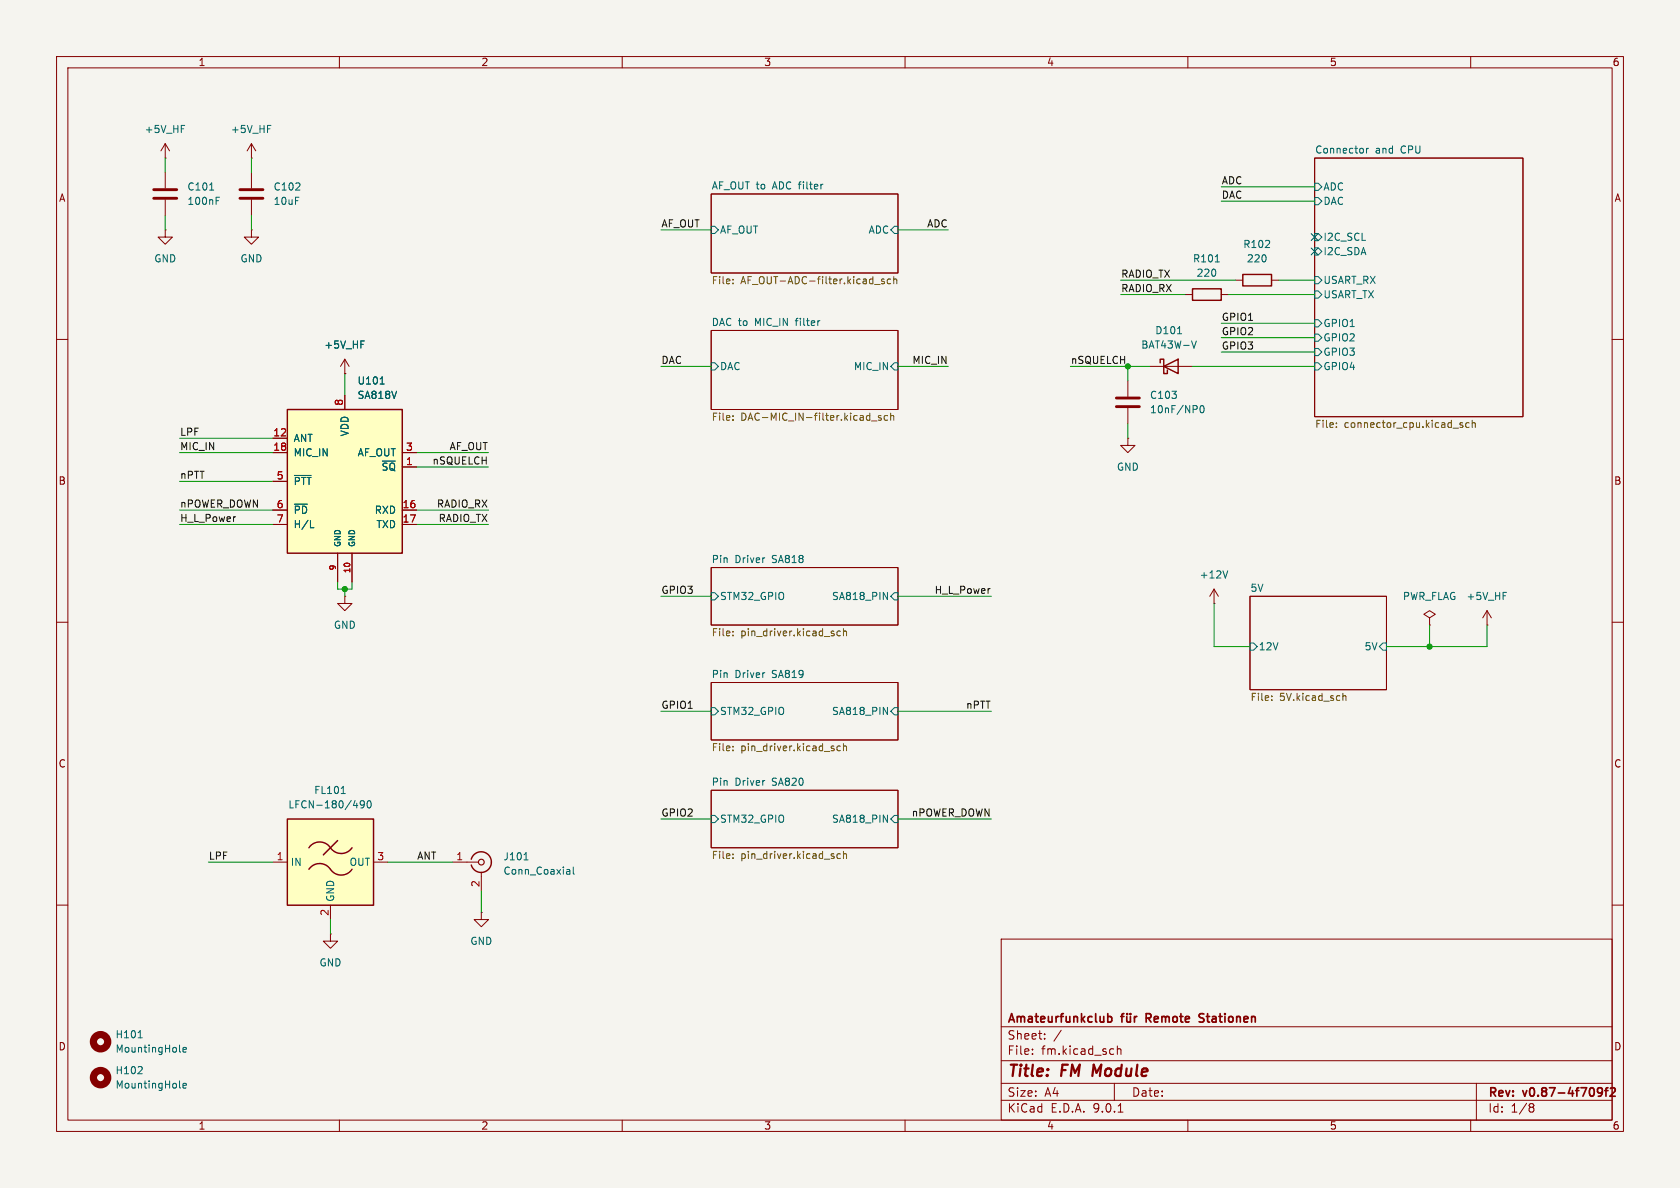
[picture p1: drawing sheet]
<svg xmlns="http://www.w3.org/2000/svg" width="297mm" height="210mm" viewBox="0 0 297 210" stroke-linecap="round" stroke-linejoin="round" font-family="sans-serif">
<path d="M0 0h297v210h-297z" fill="#f5f4ef" stroke="#f5f4ef" stroke-width=".18"/>
<g fill="none" stroke="#840000" stroke-width=".18">
<path d="M10 10h277v190h-277zM12 12h273v186h-273zM60 10v2M110 10v2M160 10v2M210 10v2M260 10v2M125.7 34.3h33v14h-33zM232.4 27.9h36.8v45.8h-36.8zM125.7 58.4h33v14h-33zM209.5 52.1h1.3M215.9 52.1h1.3"/>
<path d="M10 60h2M61 66h.1M61 63.5l-.8 1.3M61 63.5l.7 1.3M61 63.5v2.5M285 60h2M10 110h2M125.7 100.3h33v10.2h-33zM221 105.4h24.1v16.5h-24.1zM252.7 109.2l1-.6-1-.6-1 .6 1 .6v1.3M252.7 110.5h.1M262.9 110.5h.1"/>
<path d="M262.9 108l-.8 1.2M262.9 108l.8 1.2M262.9 108v2.5M285 110h2M125.7 120.7h33v10.1h-33zM125.7 139.7h33v10.2h-33zM10 160h2M177 166h108v32h-108zM285 160h2M60 198v2M110 198v2M160 198v2"/>
<path d="M177 194.5h108M177 191.5h108M177 187.5h108M177 181.5h108M182.5 186.3v.1M182.5 185.5v.1M184.7 183.6v.1M184.7 182.8v.1M187.6 182.1l-1.3 2M196.7 185.4l.2 .1M196.9 186.3l-.2 .1M197 191.5v3"/>
<path d="M197.5 184.9v1.5M197.5 185.5l.2-.1 .4 .1 .1 .9M197.7 196.6h.8M210 198v2M260 198v2M261 191.5v6.5M270.6 195.1l.4 .1 .2 .2-.3 .3M270.6 195.7h.3M270.9 195.7l.2 .2 .1 .4-.2 .2-.4 .1"/>
</g>
<g fill="none" stroke="#840000" stroke-width=".3">
<path d="M195.8 179.8l.5-.1 .3 .3v.4l-.2 .2h-.6M198.1 179.7h.6M198.7 179.2l-.4 .2v1.3M199.2 179.7l.1 .9 .3 .1 .2-.2M199.3 179.2v.1M199.8 179.2v.1M199.8 179.7v1M200.6 179.7v1M201 179.7l-.3 .1-.1 .2M202.6 180h.6M203.2 179.2h-.6v1.5M212.8 179.3l-.5-.1-.3 .3 .1 .3 .6 .2"/>
<path d="M212 180.6h.7M283.1 192.4h.1a1.26 1.26 0 0 1-.1 1.2M283.3 192.9l-.2 .2M283.7 192.8h.6M284.3 192.3l-.4 .2v1.3M284.7 192.4l.6-.1 .2 .1 .1 .3-1 1.1h1"/>
</g>
<path d="M193.4 188.2l-.3 2" fill="none" stroke="#840000" stroke-width=".4"/>
<g fill="none" stroke="#006464" stroke-width=".18">
<path d="M145.4 32.6h.1M232.4 32.4h.6l.7 .6-.7 .7h-.6zM232.4 34.9h.6l.7 .7-.7 .6h-.6zM241.6 26.2v.9M241.9 26.2l-.3 .3M125.7 40h.7l.6 .6-.6 .7h-.7zM144.8 56.7h.1M157.5 40.6l.6-.6h.6v1.3h-.6zM214.8 46.3h.8M232.4 41.3h.6l.7 .6-.7 .6h-.6zM232.4 43.8h.6l.7 .7-.7 .6h-.6zM232.4 48.9h.6l.7 .6-.7 .7h-.6z"/>
<path d="M232.4 51.4h.6l.7 .7-.7 .6h-.6zM232.4 56.5h.6l.7 .7-.7 .6h-.6zM232.4 59.1h.6l.7 .6-.7 .6h-.6zM63.8 60.3h.6M125.7 64.1h.7l.6 .7-.6 .6h-.7zM157.5 64.8l.6-.7h.6v1.3h-.6zM232.4 61.6h.6l.7 .6-.7 .7h-.6zM232.4 64.1h.6l.7 .7-.7 .6h-.6zM125.7 104.8h.7l.6 .6-.6 .6h-.7zM156.2 104.7l.7 1.3v-1.3M158.1 104.8h.6v1.2h-.6l-.6-.6zM221 113.7h.6l.6 .6-.6 .6h-.6z"/>
<path d="M244.5 113.7h.6v1.2h-.6l-.7-.6zM265.7 104.7h.6M125.7 125.1h.7l.6 .6-.6 .7h-.7zM156.2 125l.7 1.3v-1.3M158.1 125.1h.6v1.3h-.6l-.6-.7zM125.7 144.1h.7l.6 .7-.6 .6h-.7zM156.2 144.1l.7 1.3v-1.3M157.5 144.8l.6-.7h.6v1.3h-.6zM24.4 189.8h.7M24.4 183.5h.7M25.1 188.7v.4M31.7 185.8l.2 .2"/>
<path d="M31.7 192.2l.2 .1M32.3 185.6l.6-.1v-.3h-.4l-.2 .1 .1 .6h.5M32.3 191.9l.6-.1v-.2l-.4-.1-.2 .2 .1 .6h.5"/>
</g>
<g fill="none" stroke="#725600" stroke-width=".18">
<path d="M129.6 49.4v.1M129.6 50v.2M154.6 50.3h1M156.3 49.4l-.3-.1-.2 .2 .1 .2 .4 .1v.3h-.5M157.5 49.4l-.4-.1-.2 .3 .1 .5h.5M158 48.9v1.3M158 49.4l.2-.1 .3 .1v.8M129.6 73.5v.1M129.6 74.2v.1M154.1 74.4h.9M155.8 73.5h-.3l-.2 .1v.2l.5 .1v.3h-.5M156.9 73.5h-.3l-.3 .2 .1 .5h.5"/>
<path d="M157.5 73.6l.1-.1h.3l.1 .8M157.5 73v1.3M236.3 75.4v.2M236.3 74.8v.1M258.1 75l.5 .3-.1 .3-.4-.1M258.6 74.8l-.3-.1-.2 .2M259.7 74.8l-.3-.1-.3 .3 .1 .5h.5M260.3 74.8l.2-.1 .3 .1v.8M260.3 74.3v1.3M129.6 111.6v.1M129.6 112.3v.1M148.6 111.6h-.4l-.2 .2 .1 .5h.5"/>
<path d="M149.1 111.1v1.3M149.1 111.7l.2-.1h.3l.1 .8M129.6 132.6v.1M129.6 131.9v.2M148.6 131.9h-.4l-.2 .2 .1 .6h.5M149.1 132l.2-.1h.3l.1 .8M149.1 131.4v1.3M224.8 123.7v.1M224.8 123v.2M237.4 122.6v1.2M237.4 123.1l.2-.1h.3l.1 .8M129.6 151v.1"/>
<path d="M129.6 151.6v.2M148.6 151l-.4-.1-.2 .3 .1 .5h.5M149.1 150.5v1.3M149.1 151l.2-.1 .3 .1 .1 .8"/>
</g>
<path d="M210.8 51.1h5.1v2h-5.1z" fill="none" stroke="#840000" stroke-width=".25"/>
<g fill="none" stroke="#840000" stroke-width="1.3">
<circle cx="17.8" cy="190.5" r="1.27"/>
<circle cx="17.8" cy="184.1" r="1.27"/>
</g>
<path d="M50.8 72.4h20.3v25.4h-20.3z" fill="#ffffc2"/>
<path d="M219.7 48.5h5.1v2h-5.1zM50.8 72.4h20.3v25.4h-20.3zM205.1 64.1v-.6h.6v2.5h.7v-.6M205.7 64.8l2.6-1.3v2.5z" fill="none" stroke="#840000" stroke-width=".25"/>
<g fill="none" stroke="#840000" stroke-width=".18">
<path d="M29.2 27.9h.1M29.2 25.4l-.8 1.3M29.2 25.4l.8 1.3M29.2 25.4v2.5M29.2 30.5v2.8M29.2 35.3v2.8M29.2 40.6v1.3h1.3l-1.3 1.3-1.3-1.3h1.3M29.2 40.6h.1M218.4 49.5h1.3M224.8 49.5h1.3M48.3 77.5h2.5M61 69.9v2.5"/>
<path d="M199.4 77.5v1.2h1.3l-1.3 1.3-1.3-1.3h1.3M199.4 77.5h.1M199.4 67.3v2.8M199.4 72.1v2.8M203.2 64.8h7.6M48.3 80h2.5M48.3 85.1h2.5M48.3 90.2h2.5M48.3 92.7h2.5M59.7 97.8v5.1M62.2 97.8v5.1M71.1 80h2.6"/>
<path d="M71.1 90.2h2.6M71.1 92.7h2.6M71.1 82.6h2.6M61 105.4v1.3h1.2l-1.2 1.3-1.3-1.3h1.3M61 105.4h.1M214.6 106.7h.1M214.6 104.1l-.7 1.3M214.6 104.1l.8 1.3M214.6 104.1v2.6M58.4 165.1v1.3h1.3l-1.3 1.2-1.3-1.2h1.3M58.4 165.1h.1"/>
</g>
<path d="M32.1 22.2h.6M37.1 33.6h.7M38.2 35.5h.4M38.2 34.9h.6M208.2 59h.7M67.2 67.9h.7M211.5 60.3l-.4 1.2M212.3 71.8l.1-.1a.68 .68 0 0 1 .5 .6 .68 .68 0 0 1-.5 .7 .84 .84 0 0 1-.1-1.2zM52 84h3M52 89.1h2.3M54.9 93.3h.6M217 100.9l-.4 1.3" fill="none" stroke="#006464" stroke-width=".18"/>
<path d="M27.2 35.1h4M27.2 33.5h4M197.4 71.9h4M197.4 70.4h4" fill="none" stroke="#840000" stroke-width=".51"/>
<path d="M50.8 144.8h15.2v15.2h-15.2z" fill="#ffffc2"/>
<path d="M50.8 144.8h15.2v15.2h-15.2zM54.6 149.9a2.35 2.35 0 0 1 4.1 .3 2.29 2.29 0 0 0 3.5-.3M54.6 153.7a2.35 2.35 0 0 1 4.1 .3 2.29 2.29 0 0 0 3.5-.3M59.7 148.6l-2.6 2.5M83.3 151.9a1.81 1.81 0 0 1 2.8-1 1.81 1.81 0 0 1 0 3 1.81 1.81 0 0 1-2.8-1" fill="none" stroke="#840000" stroke-width=".25"/>
<g fill="none" stroke="#840000" stroke-width=".18">
<path d="M44.4 27.9h.1M44.4 25.4v2.5M44.4 30.5v2.8M44.4 35.3v2.8M44.4 25.4l-.7 1.3M44.4 25.4l.8 1.3M44.4 40.6v1.3h1.3l-1.3 1.3-1.2-1.3h1.2M44.4 40.6h.1M48.3 77.5h2.5M61 66h.1M61 69.9v2.5M48.3 80h2.5"/>
<path d="M48.3 85.1h2.5M48.3 90.2h2.5M48.3 92.7h2.5M59.7 97.8v5.1M62.2 97.8v5.1M71.1 80h2.6M71.1 90.2h2.6M71.1 92.7h2.6M71.1 82.6h2.6M48.3 152.4h2.5M66 152.4h2.6M80 152.4h4.6"/>
<path d="M85.1 154.2v3.3M58.4 160v2.6M85.1 161.3v1.3h1.3l-1.3 1.2-1.3-1.2h1.3M85.1 161.3h.1"/>
</g>
<g fill="none" stroke="#006464" stroke-width=".18">
<path d="M47.3 22.2h.6M63.8 60.3h.6M67.2 67.9h.7M52 84h3M52 89.1h2.3M54.9 93.3h.6M60.3 140.3h.8M62.5 142.4h.8M63.1 142v.8M64.4 142.1l-.2 .2h-.3l-.2-.2 .1-.5 .4-.1 .1 .2a.84 .84 0 0 1-.3 1.1h-.2M65 141.7l.2-.2a.68 .68 0 0 1 .4 .7 .68 .68 0 0 1-.4 .6l-.2-.1-.1-.4zM92.6 152h.8"/>
<path d="M100.3 153.7l.4 .1v.7M100.7 154.5h-.4M100.7 154l-.4 .1M101.3 153.3v1.1l.2 .1"/>
</g>
<path d="M42.4 35.1h4.1M42.4 33.5h4.1" fill="none" stroke="#840000" stroke-width=".51"/>
<circle cx="85.1" cy="152.4" r=".51" fill="none" stroke="#840000" stroke-width=".2"/>
<path d="M41.5 91.4h.1M174.9 104.1h.1" fill="none" stroke="#0f0f0f" stroke-width=".18"/>
<g fill="none" stroke="#009600" stroke-width=".18">
<path d="M29.2 27.9v2.6M29.2 38.1v2.5M44.4 27.9v2.6M44.4 38.1v2.5M215.9 35.6h16.5M215.9 33h16.5M116.8 40.6h8.9M158.7 40.6h8.9M198.1 52.1h11.4M198.1 49.5h20.3M215.9 57.2h16.5M215.9 59.7h16.5"/>
<path d="M217.2 52.1h15.2M226.1 49.5h6.3M31.7 77.5h16.6M61 66v3.9M116.8 64.8h8.9M158.7 64.8h8.9M189.2 64.8h14M199.4 64.8v2.5M199.4 74.9v2.6M210.8 64.8h21.6M215.9 62.2h16.5M31.7 92.7h16.6"/>
<path d="M31.7 85.1h16.6M31.7 80h16.6M31.7 90.2h16.6M73.7 92.7h12.7M73.7 80h12.7M73.7 82.6h12.7M73.7 90.2h12.7M59.7 102.9v1.2h2.5v-1.2M61 104.1v1.3M116.8 105.4h8.9M158.7 105.4h16.6M214.6 106.7v7.6h6.4"/>
<path d="M252.7 110.5v3.8M262.9 110.5v3.8h-17.8M116.8 125.7h8.9M158.7 125.7h16.6M36.8 152.4h11.5M68.6 152.4h11.4M85.1 157.5v3.8M116.8 144.8h8.9M158.7 144.8h16.6M58.4 162.6v2.5"/>
</g>
<path d="M231.8 43.8l1.2 1.3M231.8 41.3l1.2 1.2M233 43.8l-1.2 1.3M233 41.3l-1.2 1.2" fill="none" stroke="#000084" stroke-width=".18"/>
<g fill="#009600" stroke="#009600" stroke-width=".18">
<circle cx="61" cy="104.1" r=".46"/>
<circle cx="252.7" cy="114.3" r=".46"/>
<circle cx="199.4" cy="64.8" r=".46"/>
</g>
<g font-size="2.8" fill="#840000">
<text x="178" y="190.9">Title:</text>
<text x="187.7" y="190.9">FM</text>
<text x="194" y="190.9">Module</text>
</g>
<g font-size="2.1" fill="#840000">
<text x="178" y="184">Sheet:</text>
<text x="178" y="181.2">Amateurfunkclub</text>
<text x="203.3" y="181.2">Remote</text>
<text x="213.3" y="181.2">Stationen</text>
<text x="178" y="186.7">File:</text>
<text x="184.1" y="186.7">fm.kicad_sch</text>
<text x="178" y="196.9">KiCad</text>
<text x="178" y="194.1">Size:</text>
<text x="184.7" y="194.1">A4</text>
<text x="185.7" y="196.9">E.D.A.</text>
<text x="193.3" y="196.9">9.0.1</text>
<text x="200" y="194.1">Date:</text>
<text x="263" y="194.3">Rev:</text>
<text x="263" y="196.9">Id:</text>
<text x="267.1" y="196.9">1/8</text>
<text x="269.4" y="194.3">v0.87-4f709f2</text>
</g>
<g font-size="1.8" fill="#840000">
<text x="35" y="11.9">1</text>
<text x="85" y="11.9">2</text>
<text x="135" y="11.9">3</text>
<text x="185" y="11.9">4</text>
<text x="235" y="11.9">5</text>
<text x="285" y="11.9">6</text>
<text x="10.3" y="35.9">A</text>
<text x="285.3" y="35.9">A</text>
<text x="10.3" y="85.9">B</text>
<text x="285.3" y="85.9">B</text>
<text x="10.3" y="135.9">C</text>
<text x="285.3" y="135.9">C</text>
<text x="10.3" y="185.9">D</text>
<text x="285.3" y="185.9">D</text>
<text x="35" y="199.9">1</text>
<text x="85" y="199.9">2</text>
<text x="135" y="199.9">3</text>
<text x="185" y="199.9">4</text>
<text x="235" y="199.9">5</text>
<text x="285" y="199.9">6</text>
</g>
<g font-size="1.8" fill="#006464">
<text x="25.5" y="23.7">+5V_HF</text>
<text x="40.7" y="23.7">+5V_HF</text>
<text x="232.4" y="27.2">Connector</text>
<text x="243.1" y="27.2">and</text>
<text x="247.8" y="27.2">CPU</text>
<text x="33" y="33.9">C101</text>
<text x="48.3" y="33.9">C102</text>
<text x="125.7" y="33.6">AF_OUT to</text>
<text x="136.7" y="33.6">ADC filter</text>
<text x="233.9" y="33.9">ADC</text>
<text x="33" y="36.4">100nF</text>
<text x="48.3" y="36.4">10uF</text>
<text x="127.2" y="41.5">AF_OUT</text>
<text x="153.5" y="41.5">ADC</text>
<text x="233.9" y="36.4">DAC</text>
<text x="27.2" y="46.6">GND</text>
<text x="42.4" y="46.6">GND</text>
<text x="210.8" y="46.6">R101</text>
<text x="219.7" y="44">R102</text>
<text x="220.3" y="46.6">220</text>
<text x="233.9" y="42.8">I2C_SCL</text>
<text x="233.9" y="45.3">I2C_SDA</text>
<text x="211.4" y="49.1">220</text>
<text x="233.9" y="50.4">USART_RX</text>
<text x="233.9" y="52.9">USART_TX</text>
<text x="125.7" y="57.7">DAC to</text>
<text x="133.6" y="57.7">MIC_IN</text>
<text x="141" y="57.7">filter</text>
<text x="204.1" y="59.3">D101</text>
<text x="233.9" y="58">GPIO1</text>
<text x="57.2" y="61.8">+5V_HF</text>
<text x="127.2" y="65.6">DAC</text>
<text x="150.9" y="65.6">MIC_IN</text>
<text x="201.7" y="61.8">BAT43W-V</text>
<text x="233.9" y="60.6">GPIO2</text>
<text x="233.9" y="63.1">GPIO3</text>
<text x="233.9" y="65.6">GPIO4</text>
<text x="63.1" y="68.2">U101</text>
<text x="63.1" y="70.7">SA818V</text>
<text x="203.2" y="70.7">C103</text>
<text x="61.8" y="77.2" transform="rotate(-90 61.8 77.2)">VDD</text>
<text x="203.2" y="73.3">10nF/NP0</text>
<text x="51.8" y="78.3">ANT</text>
<text x="51.8" y="80.9">MIC_IN</text>
<text x="63.1" y="80.9">AF_OUT</text>
<text x="67.4" y="83.4">~{SQ}</text>
<text x="197.4" y="83.4">GND</text>
<text x="51.8" y="86">~{PTT}</text>
<text x="51.8" y="91">~{PD}</text>
<text x="51.8" y="93.6">H/L</text>
<text x="66.2" y="91">RXD</text>
<text x="66.5" y="93.6">TXD</text>
<text x="125.7" y="99.6">Pin</text>
<text x="129.9" y="99.6">Driver</text>
<text x="136.6" y="99.6">SA818</text>
<text x="127.2" y="106.3">STM32_GPIO</text>
<text x="147" y="106.3">SA818_PIN</text>
<text x="212" y="102.5">+12V</text>
<text x="221" y="104.7">5V</text>
<text x="247.9" y="106.3">PWR_FLAG</text>
<text x="259.2" y="106.3">+5V_HF</text>
<text x="58.9" y="111.4">GND</text>
<text x="125.7" y="119.9">Pin</text>
<text x="129.9" y="119.9">Driver</text>
<text x="136.6" y="119.9">SA819</text>
<text x="222.4" y="115.2">12V</text>
<text x="241.1" y="115.2">5V</text>
<text x="127.2" y="126.6">STM32_GPIO</text>
<text x="147" y="126.6">SA818_PIN</text>
<text x="50.9" y="143.1">LFCN-180/490</text>
<text x="55.4" y="140.6">FL101</text>
<text x="125.7" y="139">Pin</text>
<text x="129.9" y="139">Driver</text>
<text x="136.6" y="139">SA820</text>
<text x="127.2" y="145.6">STM32_GPIO</text>
<text x="147" y="145.6">SA818_PIN</text>
<text x="51.3" y="153.3">IN</text>
<text x="61.7" y="153.3">OUT</text>
<text x="88.9" y="152.3">J101</text>
<text x="88.9" y="154.8">Conn_Coaxial</text>
<text x="59.3" y="159.5" transform="rotate(-90 59.3 159.5)">GND</text>
<text x="83.1" y="167.2">GND</text>
<text x="56.4" y="171">GND</text>
<text x="20.3" y="183.7">H101</text>
<text x="20.3" y="186.3">MountingHole</text>
<text x="20.3" y="190.1">H102</text>
<text x="20.3" y="192.6">MountingHole</text>
</g>
<g font-size="1.8" fill="#0f0f0f">
<text x="215.9" y="32.7">ADC</text>
<text x="215.9" y="35.2">DAC</text>
<text x="116.8" y="40.3">AF_OUT</text>
<text x="163.8" y="40.3">ADC</text>
<text x="198.1" y="49.2">RADIO_TX</text>
<text x="198.1" y="51.7">RADIO_RX</text>
<text x="215.9" y="59.3">GPIO2</text>
<text x="215.9" y="56.8">GPIO1</text>
<text x="116.8" y="64.4">DAC</text>
<text x="161.2" y="64.4">MIC_IN</text>
<text x="189.2" y="64.4">nSQUELCH</text>
<text x="215.9" y="61.9">GPIO3</text>
<text x="31.7" y="77.1">LPF</text>
<text x="31.7" y="79.7">MIC_IN</text>
<text x="76.4" y="82.2">nSQUELCH</text>
<text x="79.4" y="79.7">AF_OUT</text>
<text x="31.7" y="84.7">nPTT</text>
<text x="31.7" y="89.8">nPOWER_DOWN</text>
<text x="77.1" y="89.8">RADIO_RX</text>
<text x="31.7" y="92.4">H_L_Power</text>
<text x="77.4" y="92.4">RADIO_TX</text>
<text x="116.8" y="105.1">GPIO3</text>
<text x="165.1" y="105.1">H_L_Power</text>
<text x="116.8" y="125.4">GPIO1</text>
<text x="170.7" y="125.4">nPTT</text>
<text x="116.8" y="144.4">GPIO2</text>
<text x="161.1" y="144.4">nPOWER_DOWN</text>
<text x="36.8" y="152.1">LPF</text>
<text x="73.7" y="152.1">ANT</text>
</g>
<g font-size="1.8" fill="#725600">
<text x="125.7" y="50.6">File:</text>
<text x="131" y="50.6">AF_OUT-ADC-filter.kicad_sch</text>
<text x="125.7" y="74.7">File:</text>
<text x="131" y="74.7">DAC-MIC_IN-filter.kicad_sch</text>
<text x="232.4" y="76">File:</text>
<text x="237.6" y="76">connector_cpu.kicad_sch</text>
<text x="125.7" y="112.8">File:</text>
<text x="131" y="112.8">pin_driver.kicad_sch</text>
<text x="221" y="124.2">File:</text>
<text x="226.2" y="124.2">5V.kicad_sch</text>
<text x="125.7" y="133.1">File:</text>
<text x="131" y="133.1">pin_driver.kicad_sch</text>
<text x="125.7" y="152.2">File:</text>
<text x="131" y="152.2">pin_driver.kicad_sch</text>
</g>
<g font-size="1.8" fill="#a90000">
<text x="60.7" y="71.8" transform="rotate(-90 60.7 71.8)">8</text>
<text x="48.2" y="77.2">12</text>
<text x="48.2" y="79.8">18</text>
<text x="71.7" y="79.8">3</text>
<text x="71.7" y="82.3">1</text>
<text x="48.8" y="84.8">5</text>
<text x="48.8" y="89.9">6</text>
<text x="71.1" y="89.9">16</text>
<text x="48.8" y="92.5">7</text>
<text x="71.1" y="92.5">17</text>
<text x="48.8" y="152.1">1</text>
<text x="66.6" y="152.1">3</text>
<text x="80.6" y="152.1">1</text>
<text x="58.2" y="162" transform="rotate(-90 58.2 162)">2</text>
<text x="84.8" y="156.9" transform="rotate(-90 84.8 156.9)">2</text>
</g>
<g font-size="1.4" fill="#a90000">
<text x="59.4" y="100.9" transform="rotate(-90 59.4 100.9)">9</text>
<text x="62" y="101.4" transform="rotate(-90 62 101.4)">10</text>
</g>
<g font-size="1.4" fill="#006464">
<text x="60.4" y="96.8" transform="rotate(-90 60.4 96.8)">GND</text>
<text x="63" y="96.8" transform="rotate(-90 63 96.8)">GND</text>
</g>
</svg>
